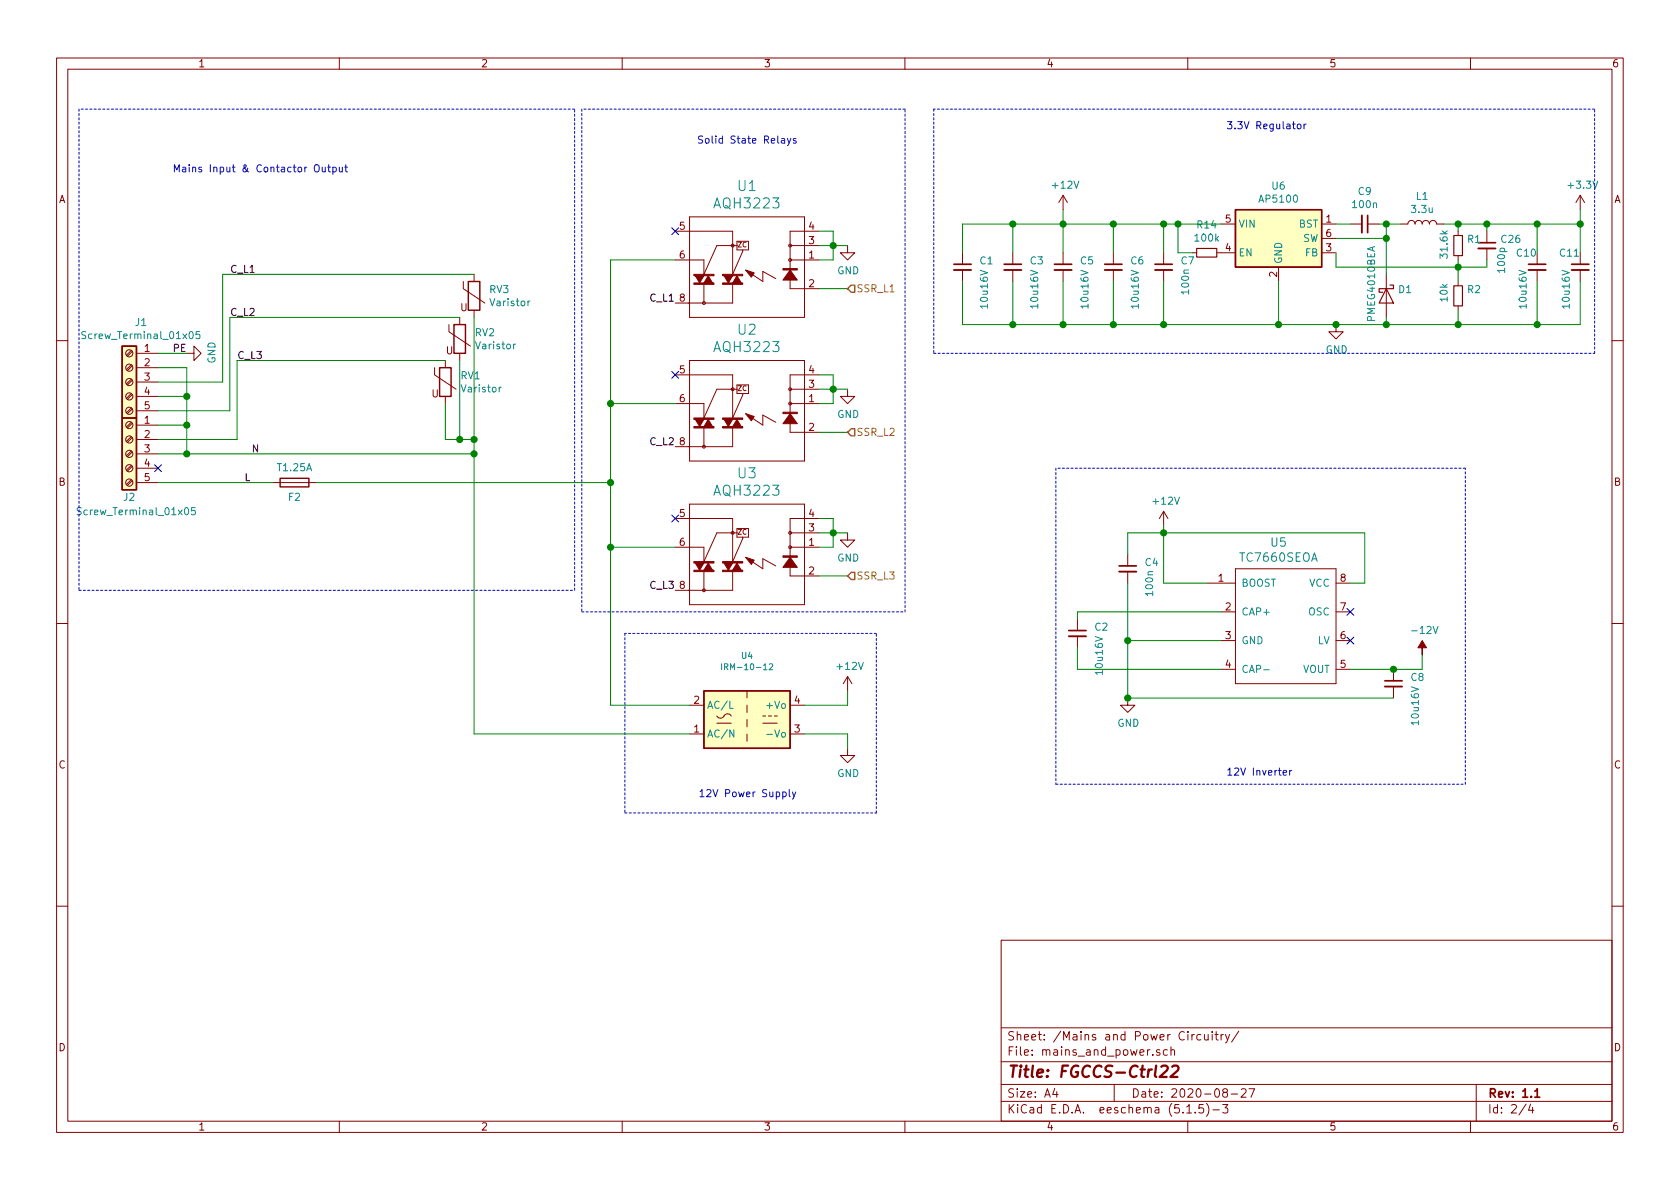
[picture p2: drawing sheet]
<svg xmlns="http://www.w3.org/2000/svg" width="297mm" height="210mm" viewBox="0 0 297 210" stroke-linecap="round" stroke-linejoin="round" font-family="sans-serif">
<g fill="none" stroke="#840000" stroke-width=".18">
<path d="M10 10.3h277v189.9h-277zM12 12.2h273v186.1h-273zM60 10.3v1.9M110 10.3v1.9M160 10.3v1.9M210 10.3v1.9M260 10.3v1.9M121.9 38.3h20.3v17.8h-20.3zM188 34.5v2.6M188 34.5l-.8 1.3M188 34.5l.7 1.3M215.9 39.6h2.5"/>
<path d="M233.7 39.6h2.5M238.8 39.6h2M241.8 39.6h2M247.6 39.6h1.3a.63 .63 0 0 1 .7-.6 .63 .63 0 0 1 .6 .6 .63 .63 0 0 1 .6-.6 .63 .63 0 0 1 .7 .6 .63 .63 0 0 1 .6-.6 .63 .63 0 0 1 .6 .6 .63 .63 0 0 1 .7-.6 .63 .63 0 0 1 .6 .6h1.3M279.4 34.5l-.8 1.3M279.4 34.5v2.6M279.4 34.5l.8 1.3M79.4 57.4v1.3l3.8 2.5M81.3 56.1v1.3M81.9 49.8v1.2l3.8 2.6M83.8 48.5v1.3M83.8 54.9v1.2"/>
<path d="M119.4 40.9h10.1v7.6l1.8-4.1v-.2M124.5 50.3v3.3M129.5 50.3v3.3h-10.1M130.3 42.7h2v1.5h-2v-.8h-3.6l-2.2 5.1v-2.5h-5.1M133 48.5l1.9 1.3v-1.8l2.3 1.3M139.7 43.4h5.1M139.7 46h5.1M144.8 40.9h-5.1v10.1h5.1M149.9 43.4v1.3h1.2l-1.2 1.3-1.3-1.3h1.3M170.2 44.7v2M170.2 47.7v2.1M179.1 44.7v2"/>
<path d="M179.1 47.7v2.1M188 44.7v2M188 47.7v2.1M196.8 44.7v2M196.8 47.7v2.1M205.7 44.7v2M205.7 47.7v2.1M210.8 44.7h.8M215.1 44.7h3.3M226.1 47.2v2.6M233.7 44.7h2.5M233.7 42.2h2.5"/>
<path d="M236.2 57.4v1.3h1.3l-1.3 1.2-1.3-1.2h1.3M245.1 48.5v7.6M257.8 40.9v.8M257.8 45.2v.8M257.8 49.8v.7M257.8 54.1v.8M262.9 40.9v2M262.9 43.9v2.1M271.8 44.7v2M271.8 47.7v2.1M279.4 44.7v2M279.4 47.7v2.1"/>
<path d="M10 60.2h2M23.2 79.8l-.8 .8M23.2 77.2l-.8 .8M23.2 74.7l-.8 .8M23.2 72.1l-.8 .9M23.2 69.6l-.8 .8M23.2 67.1l-.8 .8M23.2 64.5l-.8 .8M23.2 62l-.8 .8M23.4 79.9l-.9 .9M23.4 77.4l-.9 .8M23.4 74.8l-.9 .9"/>
<path d="M23.4 72.3l-.9 .8M23.4 69.8l-.9 .8M23.4 67.2l-.9 .9M23.4 64.7l-.9 .8M23.4 62.1l-.9 .9M24.1 75.2h3.8M24.1 77.7h3.8M24.1 62.5h3.8M24.1 65h3.8M24.1 67.6h3.8M24.1 70.1h3.8M24.1 72.6h3.8"/>
<path d="M33 62.5h1.3v-1.3l1.3 1.3-1.3 1.2v-1.2M76.8 65v1.3l3.8 2.5M78.7 63.7v1.3M78.7 70.1v1.3M81.3 62.5v1.2M119.4 66.3h10.1v7.6l1.8-4.1v-.2M121.9 63.7h20.3v17.8h-20.3zM124.5 75.7v3.3M129.5 75.7v3.3h-10.1M130.3 68.1h2v1.5h-2v-.8h-3.6l-2.2 5.1v-2.5h-5.1M133 73.9l1.9 1.3v-1.8l2.3 1.3M139.7 68.8h5.1"/>
<path d="M139.7 71.4h5.1M144.8 66.3h-5.1v10.1h5.1M149.9 68.8v1.3h1.2l-1.2 1.3-1.3-1.3h1.3M285 60.2h2M23.2 84.8l-.8 .9M23.2 82.3l-.8 .8M23.4 85l-.9 .8M23.4 82.5l-.9 .8M24.1 80.3h3.8M24.1 82.8h3.8M24.1 85.3h3.8M48.3 85.3h7.6"/>
<path d="M119.4 91.7h10.1v7.6l1.8-4.1v-.2M121.9 89.1h20.3v17.8h-20.3zM130.3 93.5h2v1.5h-2v-.8h-3.6l-2.2 5.1v-2.5h-5.1M133 99.3l1.9 1.3v-1.8l2.3 1.3M139.7 94.2h5.1M139.7 96.8h5.1M144.8 91.7h-5.1v10.1h5.1M149.9 94.2v1.3h1.2l-1.2 1.3-1.3-1.3h1.3M199.4 98v2.1M205.7 90.4v2.6M205.7 90.4l-.7 1.3M205.7 90.4l.8 1.3"/>
<path d="M10 110.3h2M124.5 101.1v3.3M129.5 101.1v3.3h-10.1M149.9 119.6l-.8 1.3M149.9 119.6v2.6M149.9 119.6l.7 1.3M190.5 109.5v2M190.5 112.5v2M199.4 101.1v2M213.4 103.1h5M215.9 108.2h2.5M215.9 113.3h2.5"/>
<path d="M215.9 118.4h2.5M218.4 100.6h17.8v20.3h-17.8zM236.2 103.1h2.6M236.2 108.2h2.6M236.2 113.3h2.6M236.2 118.4h2.6M246.4 118.4v2M285 110.3h2M121.9 129.8h2.6M121.9 124.7h2.6M126.7 126.6a.81 .81 0 0 0 .8 .4 .81 .81 0 0 0 .7-.6 .73 .73 0 0 1 1.1 .2M126.7 127.9h2.6"/>
<path d="M132.1 122.2v1.2M132.1 124.7v1.3M132.1 127.2v1.3M132.1 129.8v1.3M134.9 127.9h2.5M134.9 126.6h.5M135.9 126.6h.5M136.9 126.6h.5M139.7 129.8h2.5M139.7 124.7h2.5M149.9 132.3v1.3h1.2l-1.2 1.3-1.3-1.3h1.3M199.4 123.4v1.3h1.3l-1.3 1.3-1.3-1.3h1.3"/>
<path d="M246.4 121.4v2M10 160.2h2M177 166.3h108v32h-108zM285 160.2h2M60 198.3v1.9M110 198.3v1.9M160 198.3v1.9M177 194.8h108M177 191.8h108M177 187.8h108M177 181.8h108M186.5 192.5l-.4 1h1"/>
<path d="M186.8 193v1M197 191.8v3M205.1 185.7l-.4-.1-.2 .2v.2l.6 .2v.3h-.6M206.4 185.7l-.4-.1-.3 .3 .1 .6h.6M207 185.7l.3-.1 .3 .1 .1 .9M207 185.1v1.5M209.8 195.8l.5-.5v1.5M209.8 196.8h.9M210 198.3v1.9M211.2 182.9l-.5 .3M211.3 196.7v.1M212.3 183l-.4-.1-.3 .3 .1 .6 .2 .1 .4-.1"/>
<path d="M212.8 195.3h-.8v.7l.2-.1 .5 .1 .1 .2v.5l-.3 .1-.5-.1M213 182.9v.8a.39 .39 0 0 0 .6 .1M213.3 195.1a1.71 1.71 0 0 1 0 2.3M213.6 182.9v1M214.3 182.4v.2M214.3 182.9v1M214.5 196.3h1.1M214.8 182.9h.6M215 182.4v1.3l.4 .2M215.9 182.9v1M216.2 195.3h.9l-.5 .6 .4 .1v.7l-.2 .1-.6-.1M216.3 182.9l-.3 .2-.1 .1"/>
<path d="M216.5 193.2l-.3-.3 .1-.2a.48 .48 0 0 1 .6-.1l.1 .2-.1 .3-.6 .1a.48 .48 0 0 0 0 .7l.2 .1 .5-.1v-.4l-.2-.3M216.7 182.9l.3 1M217.4 182.9l-.5 1.4-.2 .1M217.7 193.5h1.1M219 182.3l-1.2 2M219.5 192.7l.2-.2h.3l.3 .2v.3v.2l-.9 .8h.9M220.8 192.5h1l-.6 1.5M260 198.3v1.9M261 191.8v6.5M269.8 195.2l-1.2 2M270.6 195.2l-.3 1.1h.9M271 195.8v1"/>
<circle cx="124.5" cy="53.6" r=".25"/>
<circle cx="129.5" cy="43.4" r=".25"/>
<circle cx="139.7" cy="46" r=".25"/>
<circle cx="139.7" cy="43.4" r=".25"/>
<circle cx="22.9" cy="72.6" r=".63"/>
<circle cx="22.9" cy="70.1" r=".63"/>
<circle cx="22.9" cy="62.5" r=".63"/>
<circle cx="22.9" cy="75.2" r=".63"/>
<circle cx="22.9" cy="77.7" r=".63"/>
<circle cx="22.9" cy="67.6" r=".63"/>
<circle cx="22.9" cy="65" r=".63"/>
<circle cx="124.5" cy="79" r=".25"/>
<circle cx="129.5" cy="68.8" r=".25"/>
<circle cx="139.7" cy="68.8" r=".25"/>
<circle cx="139.7" cy="71.4" r=".25"/>
<circle cx="22.9" cy="85.3" r=".63"/>
<circle cx="22.9" cy="80.3" r=".63"/>
<circle cx="22.9" cy="82.8" r=".63"/>
<circle cx="129.5" cy="94.2" r=".25"/>
<circle cx="139.7" cy="94.2" r=".25"/>
<circle cx="139.7" cy="96.8" r=".25"/>
<circle cx="124.5" cy="104.4" r=".25"/>
</g>
<g fill="none" stroke="#840000" stroke-width=".3">
<path d="M241.8 38.1v3M168.7 46.7h3M177.5 46.7h3.1M186.4 46.7h3.1M195.3 46.7h3.1M204.2 46.7h3.1M261.4 42.9h3M270.3 46.7h3M277.9 46.7h3M189 111.5h3M197.9 100.1h3M244.9 120.4h3"/>
<path d="M271.4 193l.4-.5v1.5M271.4 194h.8"/>
</g>
<path d="M205.3 188.6l.4-.2h.4a.46 .46 0 0 1 .4 .6l-.2 .3-1.3 1.1h1.3M207.3 188.6l.3-.2h.5l.2 .2 .1 .4-.2 .3-1.3 1.1h1.3" fill="none" stroke="#840000" stroke-width=".41"/>
<g fill="none" stroke="#008484" stroke-width=".18">
<path d="M15.2 58.7l-.5-.1-.2 .1 .1 .5 .5 .2 .1 .3-.3 .2-.4-.1M35.3 58.6h-.6l-.1 .6 .2-.1 .5 .1v.6l-.2 .1-.5-.1M93.7 53.2l-.3 .1-.1 .2M88.6 68.5h-.2l-.1 .2M91.2 60.9h-.3l-.1 .2M14.4 89.8h-.5l-.2 .1v.4l.6 .2 .1 .3-.3 .2h-.5M34.5 89.8h-.6l-.1 .6 .2-.2 .4 .1 .1 .6-.2 .1-.5-.1M127.6 117.4v1M128.1 117.9h.5l.1-.4-.6-.1v1M136 117.5l.4-.1 .2 .3-.6 .7h.6M223.4 118.4h1M129 124v1.3h.6"/>
<path d="M129.7 129.1v1.2l-.7-1.2v1.2M135.6 129.9h1"/>
</g>
<path d="M240.8 38.1v3M168.7 47.7h3M177.5 47.7h3.1M186.4 47.7h3.1M195.3 47.7h3.1M204.2 47.7h3.1M261.4 43.9h3M270.3 47.7h3M277.9 47.7h3M189 112.5h3M197.9 101.1h3M244.9 121.4h3" fill="none" stroke="#840000" stroke-width=".33"/>
<g fill="#ffffc2" stroke="#ffffc2" stroke-width=".18">
<path d="M21.6 73.9h2.5v12.7h-2.5z"/>
<path d="M21.6 61.2h2.5v12.7h-2.5z"/>
<path d="M124.5 122.2h15.2v10.1h-15.2z"/>
<path d="M218.4 37.1h15.3v10.1h-15.3z"/>
</g>
<path d="M218.4 37.1h15.3v10.1h-15.3zM80.3 57.4h2v5.1h-2zM82.8 49.8h2v5.1h-2zM21.6 73.9h2.5v12.7h-2.5zM21.6 61.2h2.5v12.7h-2.5zM77.7 65h2.1v5.1h-2.1zM49.5 84.6h5.1v1.5h-5.1zM124.5 122.2h15.2v10.1h-15.2z" fill="none" stroke="#840000" stroke-width=".25"/>
<path d="M211.6 43.9h3.5v1.6h-3.5zM245.1 51l1.3 2.6h-2.6zM245.7 50.4h.7v.6h-2.6v.7h.7M257 50.5h1.6v3.6h-1.6zM257 41.7h1.6v3.5h-1.6z" fill="none" stroke="#840000" stroke-width=".2"/>
<g fill="#840000" stroke="#840000" stroke-width=".18">
<path d="M138.4 47.5h2.6v.2h-2.6z"/>
<path d="M127.8 48.5h3.5v.3h-3.5z"/>
<path d="M127.8 50h3.5v.3h-3.5z"/>
<path d="M122.7 48.5h3.5v.3h-3.5z"/>
<path d="M122.7 50h3.5v.3h-3.5z"/>
<path d="M139.7 47.7l1.3 1.8h-2.6z"/>
<path d="M131.8 47.7l1.5 .6-.5 .7z"/>
<path d="M130.3 48.8l.8 1.2h-1.6z"/>
<path d="M128 48.8h1.5l-.7 1.2z"/>
<path d="M125.2 48.8l.8 1.2h-1.5z"/>
<path d="M122.9 48.8h1.6l-.8 1.2z"/>
<path d="M138.4 72.9h2.6v.2h-2.6z"/>
<path d="M127.8 73.9h3.5v.3h-3.5z"/>
<path d="M127.8 75.4h3.5v.3h-3.5z"/>
<path d="M122.7 73.9h3.5v.3h-3.5z"/>
<path d="M122.7 75.4h3.5v.3h-3.5z"/>
<path d="M139.7 73.1l1.3 1.8h-2.6z"/>
<path d="M131.8 73.1l1.5 .6-.5 .7z"/>
<path d="M130.3 74.2l.8 1.2h-1.6z"/>
<path d="M128 74.2h1.5l-.7 1.2z"/>
<path d="M125.2 74.2l.8 1.2h-1.5z"/>
<path d="M122.9 74.2h1.6l-.8 1.2z"/>
<path d="M138.4 98.3h2.6v.2h-2.6z"/>
<path d="M127.8 99.3h3.5v.3h-3.5z"/>
<path d="M127.8 100.8h3.5v.3h-3.5z"/>
<path d="M122.7 99.3h3.5v.3h-3.5z"/>
<path d="M122.7 100.8h3.5v.3h-3.5z"/>
<path d="M139.7 98.5l1.3 1.8h-2.6z"/>
<path d="M131.8 98.5l1.5 .6-.5 .7z"/>
<path d="M130.3 99.6l.8 1.2h-1.6z"/>
<path d="M128 99.6h1.5l-.7 1.2z"/>
<path d="M125.2 99.6l.8 1.2h-1.5z"/>
<path d="M122.9 99.6h1.6l-.8 1.2z"/>
<path d="M251.5 113.3l.7 1.2h-.7v1.3v-1.3h-.8z"/>
</g>
<g fill="none" stroke="#0000c2" stroke-width=".18" stroke-dasharray=".4 .4">
<path d="M14 19.3v85.1M101.6 19.3h-87.6M102.9 19.3v88.9M160 19.3h-57.1M165.1 19.3v43.2M281.9 19.3h-116.8M165.1 62.5h116.8M281.9 62.5v-43.2M186.7 82.8v55.9M259.1 82.8h-72.4M14 104.4h87.6M101.6 104.4v-85.1"/>
<path d="M102.9 108.2h57.1M110.5 112v31.8M154.9 112h-44.4M160 108.2v-88.9M186.7 138.7h72.4M259.1 138.7v-55.9M110.5 143.8h44.4M154.9 143.8v-31.8"/>
</g>
<g fill="none" stroke="#008400" stroke-width=".18">
<path d="M179.1 39.6v5.1M188 37.1v7.6M196.8 39.6v5.1M205.7 39.6v5.1M208.3 39.6v5.1h2.5M215.9 39.6h-45.7v5.1M236.2 39.6h2.6M243.8 39.6h3.8M245.1 39.6v8.9M255.3 39.6h24.1M257.8 39.6v1.3M262.9 39.6v1.3"/>
<path d="M271.8 39.6v5.1M279.4 37.1v7.6M81.3 56.1h-40.7v16.5h-12.7M83.8 48.5h-44.4v19.1h-11.5M83.8 56.1v73.7h38.1M119.4 46h-11.5v78.7h14M144.8 40.9h2.5v5.1h-2.5M144.8 43.4h5.1M144.8 51h5.1M170.2 49.8v7.6h109.2v-7.6M179.1 49.8v7.6M188 49.8v7.6"/>
<path d="M196.8 49.8v7.6M205.7 49.8v7.6M226.1 49.8v7.6M236.2 44.7v2.5h26.7v-1.2M236.2 42.2h8.9M245.1 56.1v1.3M257.8 46v3.8M257.8 54.9v2.5M271.8 49.8v7.6M27.9 65h5.1v15.3M27.9 70.1h5.1M27.9 75.2h5.1"/>
<path d="M27.9 62.5h5.1M78.7 63.7h-36.8v14h-14M78.7 71.4v6.3h5.1M81.3 63.7v14M107.9 71.4h11.5M144.8 66.3h2.5v5.1h-2.5M144.8 68.8h5.1M144.8 76.4h5.1M27.9 80.3h55.9M27.9 85.3h20.4M55.9 85.3h52M107.9 96.8h11.5"/>
<path d="M144.8 91.7h2.5v5.1h-2.5M144.8 94.2h5.1M199.4 98v-3.8h41.9v8.9h-2.5M205.7 93v10.1h7.7M144.8 101.8h5.1M190.5 114.5v3.9h25.4M199.4 103.1v20.3h47M199.4 113.3h16.5M215.9 108.2h-25.4v1.3M251.5 115.8v2.6h-12.7M142.2 129.8h7.7v2.5M149.9 122.2v2.5h-7.7"/>
</g>
<path d="M150.5 50.4h.6v1.3h-.6l-.6-.7zM150.5 75.8h.6v1.3h-.6l-.6-.7zM150.5 101.2h.6v1.3h-.6l-.6-.7z" fill="none" stroke="#848400" stroke-width=".25"/>
<g fill="none" stroke="#0000c2" stroke-width=".18">
<path d="M55.7 29.3l.2-.2a.47 .47 0 0 1 .5 .5v.6l-.3 .2-.3-.1a1 1 0 0 1-.1-1zM57 29.6v.7l.3 .1 .2-.1M57.5 29.6v.8M57.9 29.6h.5M58.1 29.1v1.1l.3 .2M58.9 29.6h.3l.3 .2-.2 .5h-.4M58.9 29.6v1.2M60 29.6v.7l.4 .1 .1-.1M60.5 29.6v.8M61 29.6h.4M61.1 29.1v1.1l.3 .2M138.2 24.5h.5v.8"/>
<path d="M138.7 24.8h-.4l-.2 .2 .2 .3h.4M139.2 24.5l.3 .8M139.8 24.5l-.4 1.1-.2 .1M140.7 24.5h-.3l-.1 .2v.1l.4 .2v.3h-.4M217 21.5h.8l-.4 .5 .4 .1v.6l-.2 .1-.6-.1M123.8 140l.3-.4v1.3M125 139.7l.5-.1 .2 .1v.3v.2l-.8 .7h.8M217.1 136.2l.3-.4v1.3M217.1 137.1h.7M123.8 140.9h.7"/>
</g>
<g fill="#008400" stroke="#008400" stroke-width=".25">
<circle cx="33" cy="75.2" r=".51"/>
<circle cx="245.1" cy="42.2" r=".51"/>
<circle cx="147.3" cy="68.8" r=".51"/>
<circle cx="33" cy="70.1" r=".51"/>
<circle cx="83.8" cy="80.3" r=".51"/>
<circle cx="245.1" cy="39.6" r=".51"/>
<circle cx="147.3" cy="43.4" r=".51"/>
<circle cx="33" cy="80.3" r=".51"/>
<circle cx="199.4" cy="113.3" r=".51"/>
<circle cx="246.4" cy="118.4" r=".51"/>
<circle cx="236.2" cy="57.4" r=".51"/>
<circle cx="147.3" cy="94.2" r=".51"/>
<circle cx="199.4" cy="123.4" r=".51"/>
<circle cx="271.8" cy="57.4" r=".51"/>
<circle cx="279.4" cy="39.6" r=".51"/>
<circle cx="108" cy="71.4" r=".51"/>
<circle cx="271.8" cy="39.6" r=".51"/>
<circle cx="108" cy="96.8" r=".51"/>
<circle cx="205.7" cy="57.4" r=".51"/>
<circle cx="81.3" cy="77.7" r=".51"/>
<circle cx="108" cy="85.3" r=".51"/>
<circle cx="226.1" cy="57.4" r=".51"/>
<circle cx="205.7" cy="39.6" r=".51"/>
<circle cx="196.9" cy="57.4" r=".51"/>
<circle cx="188" cy="57.4" r=".51"/>
<circle cx="83.8" cy="77.7" r=".51"/>
<circle cx="179.1" cy="57.4" r=".51"/>
<circle cx="205.7" cy="94.2" r=".51"/>
<circle cx="262.9" cy="39.6" r=".51"/>
<circle cx="257.8" cy="47.2" r=".51"/>
<circle cx="179.1" cy="39.6" r=".51"/>
<circle cx="208.3" cy="39.6" r=".51"/>
<circle cx="188" cy="39.6" r=".51"/>
<circle cx="257.8" cy="39.6" r=".51"/>
<circle cx="196.9" cy="39.6" r=".51"/>
<circle cx="257.8" cy="57.4" r=".51"/>
<circle cx="245.1" cy="57.4" r=".51"/>
</g>
<path d="M118.8 40.3l1.2 1.2M120 40.3l-1.2 1.2M118.8 65.7l1.2 1.2M120 65.7l-1.2 1.2M27.3 82.2l1.2 1.2M28.5 82.2l-1.2 1.2M118.8 91.1l1.2 1.2M120 91.1l-1.2 1.2M238.2 107.6l1.2 1.2M238.2 112.7l1.2 1.2M239.4 107.6l-1.2 1.2M239.4 112.7l-1.2 1.2" fill="none" stroke="#000084" stroke-width=".18"/>
<text font-size="2.8" fill="#840000" x="178" y="190.5">Title: FGCCS-Ctrl22</text>
<g font-size="2.5" fill="#008484">
<text x="130.5" y="33.8">U1</text>
<text x="126.6" y="36.9">AQH3223</text>
<text x="130.5" y="59.2">U2</text>
<text x="126.6" y="62.3">AQH3223</text>
<text x="126.6" y="87.7">AQH3223</text>
<text x="130.5" y="84.6">U3</text>
</g>
<g font-size="2.1" fill="#008484">
<text x="219.4" y="99.3">TC7660SEOA</text>
<text x="224.7" y="96.7">U5</text>
</g>
<g font-size="2.1" fill="#840000">
<text x="178" y="184">Sheet: /Mains and Power Circuitry/</text>
<text x="178" y="186.7">File: mains_and_power.sch</text>
<text x="178" y="196.9">KiCad E.D.A. eeschema (5.1.5)-3</text>
<text x="178" y="194.1">Size: A4</text>
<text x="200" y="194.1">Date: 2020-08-27</text>
<text x="263" y="194.1">Rev: 1.1</text>
<text x="263" y="196.9">Id: 2/4</text>
</g>
<g font-size="1.8" fill="#840000">
<text x="35" y="11.9">1</text>
<text x="85" y="11.9">2</text>
<text x="135" y="11.9">3</text>
<text x="185" y="11.9">4</text>
<text x="235" y="11.9">5</text>
<text x="285" y="11.9">6</text>
<text x="10.4" y="35.9">A</text>
<text x="285.4" y="35.9">A</text>
<text x="120.2" y="40.6">5</text>
<text x="143" y="40.6">4</text>
<text x="216.7" y="39.4">5</text>
<text x="234.5" y="39.4">1</text>
<text x="234.5" y="41.9">6</text>
<text x="120.2" y="45.7">6</text>
<text x="143" y="45.7">1</text>
<text x="143" y="43.2">3</text>
<text x="216.7" y="44.4">4</text>
<text x="234.5" y="44.4">3</text>
<text x="120.2" y="53.3">8</text>
<text x="143" y="50.8">2</text>
<text x="225.8" y="49" transform="rotate(-90 225.8 49)">2</text>
<text x="81.4" y="55">U</text>
<text x="25.6" y="62.2">1</text>
<text x="25.6" y="64.8">2</text>
<text x="78.9" y="62.7">U</text>
<text x="25.6" y="67.3">3</text>
<text x="25.6" y="69.8">4</text>
<text x="76.3" y="70.3">U</text>
<text x="120.2" y="66">5</text>
<text x="120.2" y="71.1">6</text>
<text x="143" y="71.1">1</text>
<text x="143" y="68.6">3</text>
<text x="143" y="66">4</text>
<text x="25.6" y="74.9">1</text>
<text x="25.6" y="77.5">2</text>
<text x="25.6" y="72.4">5</text>
<text x="143" y="76.2">2</text>
<text x="25.6" y="80">3</text>
<text x="25.6" y="82.5">4</text>
<text x="120.2" y="78.7">8</text>
<text x="10.4" y="85.9">B</text>
<text x="25.6" y="85.1">5</text>
<text x="285.4" y="85.9">B</text>
<text x="120.2" y="91.4">5</text>
<text x="143" y="94">3</text>
<text x="143" y="91.4">4</text>
<text x="120.2" y="96.5">6</text>
<text x="143" y="96.5">1</text>
<text x="143" y="101.6">2</text>
<text x="120.2" y="104.1">8</text>
<text x="215.4" y="102.9">1</text>
<text x="216.7" y="107.9">2</text>
<text x="237" y="107.9">7</text>
<text x="237" y="102.9">8</text>
<text x="216.7" y="113">3</text>
<text x="237" y="113">6</text>
<text x="216.7" y="118.1">4</text>
<text x="237" y="118.1">5</text>
<text x="122.7" y="124.5">2</text>
<text x="140.5" y="124.5">4</text>
<text x="122.7" y="129.5">1</text>
<text x="140.5" y="129.5">3</text>
<text x="10.4" y="135.9">C</text>
<text x="285.4" y="135.9">C</text>
<text x="10.4" y="185.9">D</text>
<text x="285.4" y="185.9">D</text>
<text x="35" y="199.9">1</text>
<text x="85" y="199.9">2</text>
<text x="135" y="199.9">3</text>
<text x="185" y="199.9">4</text>
<text x="235" y="199.9">5</text>
<text x="285" y="199.9">6</text>
</g>
<g font-size="1.8" fill="#0000c2">
<text x="218.7" y="22.9">3.3V Regulator</text>
<text x="123.2" y="25.4">Solid State Relays</text>
<text x="30.5" y="30.5">Mains Input &amp; Contactor Output</text>
<text x="218.5" y="137.2">12V Inverter</text>
<text x="125.6" y="141">12V Power Supply</text>
</g>
<g font-size="1.8" fill="#008484">
<text x="186.3" y="33.4">+12V</text>
<text x="222.9" y="35.8">AP5100</text>
<text x="224.9" y="33.5">U6</text>
<text x="240.2" y="34.5">C9</text>
<text x="250.4" y="35.4">L1</text>
<text x="277.4" y="33.4">+3.3V</text>
<text x="211.7" y="40.4">R14</text>
<text x="218.9" y="40.3">VIN</text>
<text x="229.6" y="40.3">BST</text>
<text x="239.3" y="36.8">100n</text>
<text x="249.7" y="37.7">3.3u</text>
<text x="173.3" y="46.8">C1</text>
<text x="182.2" y="46.8">C3</text>
<text x="191.1" y="46.8">C5</text>
<text x="200" y="46.8">C6</text>
<text x="208.9" y="46.8">C7</text>
<text x="211.4" y="42.7">100k</text>
<text x="218.9" y="45.3">EN</text>
<text x="226.7" y="46.7" transform="rotate(-90 226.7 46.7)">GND</text>
<text x="230.3" y="42.8">SW</text>
<text x="230.8" y="45.3">FB</text>
<text x="256" y="45.5" transform="rotate(-90 256 45.5)">31.6k</text>
<text x="259.5" y="42.9">R1</text>
<text x="265.5" y="42.9">C26</text>
<text x="268.2" y="45.4">C10</text>
<text x="275.9" y="45.4">C11</text>
<text x="86.6" y="51.8">RV3</text>
<text x="148" y="48.5">GND</text>
<text x="210.2" y="51.9" transform="rotate(-90 210.2 51.9)">100n</text>
<text x="247.3" y="51.8">D1</text>
<text x="256" y="53.3" transform="rotate(-90 256 53.3)">10k</text>
<text x="259.5" y="51.8">R2</text>
<text x="266.1" y="48.1" transform="rotate(-90 266.1 48.1)">100p</text>
<text x="15.2" y="60">Screw_Terminal_01x05</text>
<text x="24" y="57.7">J1</text>
<text x="84" y="59.5">RV2</text>
<text x="86.8" y="54.1">Varistor</text>
<text x="174.7" y="54.3" transform="rotate(-90 174.7 54.3)">10u16V</text>
<text x="183.6" y="54.3" transform="rotate(-90 183.6 54.3)">10u16V</text>
<text x="192.5" y="54.3" transform="rotate(-90 192.5 54.3)">10u16V</text>
<text x="201.3" y="54.3" transform="rotate(-90 201.3 54.3)">10u16V</text>
<text x="243.1" y="56.7" transform="rotate(-90 243.1 56.7)">PMEG4010BEA</text>
<text x="269.9" y="54.3" transform="rotate(-90 269.9 54.3)">10u16V</text>
<text x="277.5" y="54.3" transform="rotate(-90 277.5 54.3)">10u16V</text>
<text x="38.1" y="64.3" transform="rotate(-90 38.1 64.3)">GND</text>
<text x="84.3" y="61.8">Varistor</text>
<text x="234.4" y="62.5">GND</text>
<text x="81.5" y="67.1">RV1</text>
<text x="81.8" y="69.4">Varistor</text>
<text x="148" y="73.9">GND</text>
<text x="49.2" y="83.3">T1.25A</text>
<text x="21.9" y="88.6">J2</text>
<text x="51.1" y="88.6">F2</text>
<text x="204" y="89.2">+12V</text>
<text x="14.4" y="91.1">Screw_Terminal_01x05</text>
<text x="148" y="99.3">GND</text>
<text x="202.5" y="100.1">C4</text>
<text x="203.9" y="105.2" transform="rotate(-90 203.9 105.2)">100n</text>
<text x="219.5" y="103.8">BOOST</text>
<text x="231.5" y="103.8">VCC</text>
<text x="193.6" y="111.5">C2</text>
<text x="219.5" y="108.8">CAP+</text>
<text x="219.5" y="113.9">GND</text>
<text x="231.4" y="108.8">OSC</text>
<text x="232.9" y="113.9">LV</text>
<text x="250" y="112.1">-12V</text>
<text x="148.2" y="118.5">+12V</text>
<text x="195" y="119.1" transform="rotate(-90 195 119.1)">10u16V</text>
<text x="219.5" y="119">CAP-</text>
<text x="230.3" y="119">VOUT</text>
<text x="125" y="125.3">AC/L</text>
<text x="135.9" y="125.3">+Vo</text>
<text x="249.5" y="120.4">C8</text>
<text x="125" y="130.4">AC/N</text>
<text x="136.3" y="130.4">-Vo</text>
<text x="197.6" y="128.5">GND</text>
<text x="250.9" y="128" transform="rotate(-90 250.9 128)">10u16V</text>
<text x="148" y="137.4">GND</text>
</g>
<g font-size="1.8">
<text x="40.6" y="48.3">C_L1</text>
<text x="115.1" y="53.3">C_L1</text>
<text x="40.6" y="55.9">C_L2</text>
<text x="30.5" y="62.2">PE</text>
<text x="41.9" y="63.5">C_L3</text>
<text x="44.4" y="80">N</text>
<text x="115.1" y="78.7">C_L2</text>
<text x="43.2" y="85.1">L</text>
<text x="115.1" y="104.1">C_L3</text>
</g>
<g font-size="1.8" fill="#848400">
<text x="151.4" y="51.7">SSR_L1</text>
<text x="151.4" y="77.1">SSR_L2</text>
<text x="151.4" y="102.5">SSR_L3</text>
</g>
<g font-size="1.5" fill="#008484">
<text x="128.6" y="118.5">IRM-10-12</text>
<text x="131.1" y="116.5">U4</text>
</g>
<g font-size="1.2" fill="#840000">
<text x="130.5" y="43.7">ZC</text>
<text x="130.5" y="69.1">ZC</text>
<text x="130.5" y="94.5">ZC</text>
</g>
</svg>
